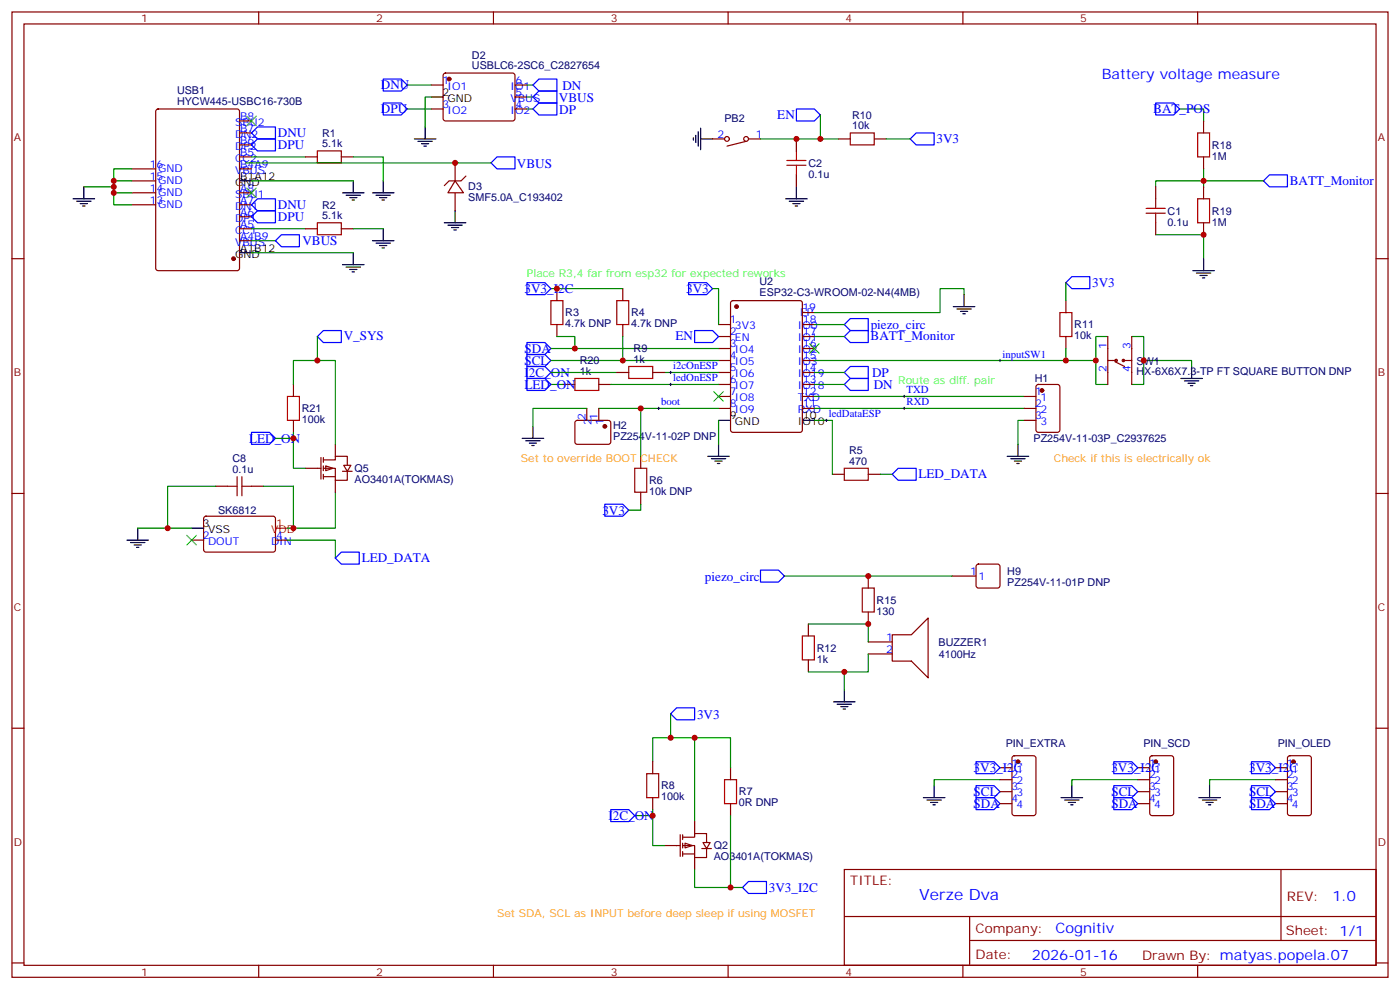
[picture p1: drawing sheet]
<svg xmlns="http://www.w3.org/2000/svg" width="412mm" height="292mm" viewBox="0 0 412 292" stroke-linecap="round" stroke-linejoin="round" font-family="sans-serif">
<g fill="none" stroke="#870000" stroke-width=".35">
<path d="M3.5 3.5h405.4v284.4h-405.4zM7.1 7.1h398.2v277.2h-398.2zM76.2 3.5v3.6M145.3 3.5v3.6M214.5 3.5v3.6M283.6 3.5v3.6M352.8 3.5v3.6M46.1 32.3l.5-.2h23.2l.7 .4 .1 46.5-.5 .7h-23.5l-.7-.4v-46.5zM70.6 39.2h3.5M70.6 35.6h3.5M354.5 35.6v3.6M38.8 56.8h7.1"/>
<path d="M38.8 49.7h7.1M38.8 53.3h7.1M70.6 56.8h3.5M70.6 49.7h3.5M70.6 46.2h3.5M70.6 42.7h3.5M90 46.2h3.5M100.5 46.2h3.6M209.9 40.9h3.5M219.8 41.6l-5.7 1.4M220.5 40.9h3.5M340.4 55v3.6"/>
<path d="M354.5 46.2v3.5M354.5 55v3.6M3.5 76.2h3.6M38.8 60.3h7.1M70.6 70.9h3.5M70.6 67.4h3.5M70.6 63.9h3.5M70.6 60.3h3.5M90 67.4h3.5M100.5 67.4h3.6M340.4 65.6v3.5M354.5 65.6v3.5"/>
<path d="M405.3 76.2h3.6M211.7 95.6h3.5M211.7 99.1h3.5M215.4 88.8l.5-.3h19.8l.6 .5 .1 37.6-.5 .7-20 .1-.7-.5v-37.6zM236.4 92.1h3.5M236.4 95.6h3.5M236.4 99.1h3.5M211.7 102.7h3.5M211.7 106.2h3.5M211.7 109.7h3.5M211.7 113.2h3.5M211.7 116.8h3.5"/>
<path d="M236.4 102.7h3.5M236.4 106.2h3.5M236.4 109.7h3.5M236.4 113.2h3.5M236.4 116.8h3.5M90 137.9h4.5M94.5 134.8v6.3M95.2 135.5h3.6v-1.1h3.5v2.8M95.2 137.9h3.6v3.6h3.5v-2.5M95.2 134.8v1.4M95.2 137.2v1.4M95.2 139.7v1.4"/>
<path d="M96 137.2l2.1 .7-2.1 .7zM98.8 130.9v3.5M211.7 120.3h3.5M236.4 120.3h3.5M3.5 145.3h3.6M56.4 159.1h3.6M60.2 152.3l.5-.3 20 .1 .4 .7v9.4l-.7 .4h-20l-.4-.7v-9.1zM63.5 143.2h3.5M74.1 143.2h3.5M81.1 159.1h3.6M95.2 140.4h3.6M98.8 141.5v3.5"/>
<path d="M405.3 145.3h3.6M3.5 214.5h3.6M405.3 214.5h3.6M294.6 226.1h3.5M294.6 229.7h3.5M294.6 233.2h3.5M294.6 236.7h3.5M298.3 222.8l.5-.2h5.6l.7 .4 .1 16.5-.5 .7h-5.9l-.6-.4-.1-16.5zM335.1 226.1h3.6M335.1 229.7h3.6M335.1 233.2h3.6M335.1 236.7h3.6"/>
<path d="M338.9 222.8l.5-.2h5.6l.7 .4v16.5l-.4 .7h-5.9l-.7-.4v-16.5zM375.7 226.1h3.5M375.7 229.7h3.5M375.7 233.2h3.5M375.7 236.7h3.5M379.5 222.8l.4-.2h5.7l.6 .4 .1 16.5-.5 .7h-5.9l-.6-.4-.1-16.5zM248.7 256.1h156.6v28.2h-156.6zM377.3 256.1v20.9M248.7 270h156.5M285.6 277h119.6M285.6 270v14.1M3.5 283.6h3.6"/>
<path d="M76.2 284.3v3.6M145.3 284.3v3.6M214.5 284.3v3.6M283.6 284.3v3.6M352.8 284.3v3.6M405.3 283.6h3.6"/>
<circle cx="214.1" cy="40.9" r=".71"/>
<circle cx="219.8" cy="40.9" r=".71"/>
</g>
<g fill="#870000" stroke="#870000" stroke-width=".35">
<circle cx="68.8" cy="76.2" r=".53"/>
<circle cx="340.4" cy="224.4" r=".53"/>
<circle cx="381" cy="224.4" r=".53"/>
<circle cx="217" cy="90.3" r=".53"/>
<circle cx="299.9" cy="224.4" r=".53"/>
</g>
<g fill="none" stroke="#000" stroke-width=".35">
<path d="M205 39.9v2.1M205.7 38.8v4.2M206.4 37.7v6.4M21.5 58.6h6.4M22.6 59.3h4.2M23.6 60h2.2M24.7 55v3.6M70.6 53.3h3.5M100.9 56.8h6.3M102 57.5h4.2M103 58.2h2.1M103.7 58.9h.7"/>
<path d="M104.1 53.3v3.5M109.7 56.8h6.4M110.8 57.5h4.2M111.8 58.2h2.1M112.5 58.9h.7M112.9 53.3v3.5M204.3 40.6v.7M206.4 40.9h3.5M24.3 60.7h.7M70.6 74.4h3.5M100.9 78h6.3M102 78.7h4.2"/>
<path d="M103 79.4h2.1M104.1 74.4v3.6M109.7 70.9h6.4M110.8 71.6h4.2M111.8 72.3h2.1M112.5 73h.7M112.9 67.4v3.5M351.4 79.7h6.3M354.5 76.2v3.5M103.7 80.1h.7M352.4 80.4h4.3M353.5 81.1h2.1"/>
<path d="M354.2 81.8h.7M208.5 134.4h6.3M209.5 135.1h4.3M210.6 135.8h2.1M211.3 136.5h.7M211.7 123.8h3.5M211.7 130.9v3.5M236.4 123.8h3.5M37.4 159.1h6.3M38.5 159.8h4.2M40.6 155.6v3.5M56.4 155.6h3.6"/>
<path d="M39.5 160.5h2.1M40.2 161.2h.7M272 234.9h6.3M273 235.7h4.3M274.1 236.4h2.1M274.8 237.1h.7M275.2 231.4v3.5"/>
</g>
<g fill="none" stroke="#008700" stroke-width=".35">
<path d="M347.5 32.1h7v3.5M33.5 55v1.8h5.3M33.5 56.8v3.5h5.3M33.5 53.3h5.3M38.8 49.7h-5.3v5.3h-8.8M72.3 48h72.3M74.1 46.2h15.9M74.1 53.3h30M104.1 46.2h8.8v7.1M354.5 53.3h-14.1v1.7M354.5 49.7v5.3M74.1 67.4h15.9"/>
<path d="M74.1 70.9h7M74.1 74.4h30M104.1 67.4h8.8M340.4 69.1h14.1v7.1M239.9 99.1h8.8M239.9 109.7h8.8M239.9 113.2h8.8M211.7 123.8v7.1M40.6 155.6h15.8M63.5 143.2h-14.1v12.4M77.6 143.2h8.8v12.4M84.7 159.1h14.1v5.3"/>
<path d="M98.8 145v10.6h-14.1"/>
</g>
<path d="M352.8 39.2h3.5v7h-3.5zM93.5 44.4h7v3.6h-7zM340.4 58.6v2.8M352.8 58.6h3.5v7h-3.5zM93.5 65.6h7v3.5h-7zM337.6 62.8h5.7M337.6 61.4h5.7M340.4 62.8v2.8M67 143.2h2.8M69.8 140.4v5.6M71.3 143.2h2.8M71.3 140.4v5.6" fill="none" stroke="#a10000" stroke-width=".35"/>
<g fill="none" stroke="#00f" stroke-width=".35">
<path d="M74.1 39.2l1.7-1.8h5.3v3.5h-5.3zM234.6 32.1h5.3l1.8 1.8-1.8 1.7h-5.3zM340.4 30.3h5.3l1.8 1.8-1.8 1.8h-5.3zM74.1 42.7l1.7-1.8h5.3v3.5h-5.3zM144.6 48l1.8-1.8h5.3v3.5h-5.3zM74.1 60.3l1.7-1.7h5.3v3.5h-5.3zM74.1 63.9l1.7-1.8h5.3v3.5h-5.3zM81.1 70.9l1.8-1.8h5.3v3.6h-5.3zM202.8 83.3h5.3l1.8 1.7-1.8 1.8h-5.3zM248.7 99.1l1.8-1.7h5.3v3.5h-5.3zM248.7 109.7l1.8-1.8h5.3v3.6h-5.3zM248.7 113.2l1.8-1.7h5.3v3.5h-5.3z"/>
<path d="M287.5 234.9h5.3l1.8 1.8-1.8 1.8h-5.3zM287.5 231.4h5.3l1.8 1.8-1.8 1.7h-5.3zM328.1 231.4h5.3l1.7 1.8-1.7 1.7h-5.3zM328.1 234.9h5.3l1.7 1.8-1.7 1.8h-5.3zM368.7 231.4h5.2l1.8 1.8-1.8 1.7h-5.2zM368.7 234.9h5.2l1.8 1.8-1.8 1.8h-5.2z"/>
</g>
<path d="M81.1 155.6h3.6" fill="none" stroke="#f00" stroke-width=".35"/>
<path d="M72.7 34.2l2.8 2.8M75.5 34.2l-2.8 2.8M72.7 55.4l2.8 2.8M75.5 55.4l-2.8 2.8M55 157.7l2.9 2.8M57.9 157.7l-2.9 2.8" fill="none" stroke="#3c3" stroke-width=".35"/>
<path d="M101.2 137.1h2.2l-1.1 1.7z" fill="#fff" stroke="#870000" stroke-width=".35"/>
<g fill="none" stroke="#870000" stroke-width=".35">
<path d="M164 85v3.5M164 95.6v3.5M183.4 85v3.5M183.4 95.6v3.5M86.4 113.2v3.6M165.8 113.2h3.5M176.4 113.2h3.5M86.4 123.8v3.6M100.9 138.8h2.8M169.6 124l.4-.2 9.5 .1 .4 .6v5.9l-.7 .5-9.4-.1-.5-.6v-5.7zM172.9 120.3v3.5M176.4 120.3v3.5"/>
<path d="M188.7 134.4v3.5M245.2 139.7h3.5M255.8 139.7h3.5M188.7 145v3.5M192.3 224.4v3.5M192.3 234.9v3.6M195.8 249.1h4.6M200.4 245.9v6.3M201.1 246.6h3.5v-1.1h3.5v2.9M201.1 249.1h3.5v3.5h3.5v-2.5M201.1 251.5h3.5M201.1 245.9v1.4"/>
<path d="M201.1 248.4v1.4M201.1 250.8v1.4M201.8 248.4l2.1 .7-2.1 .7zM204.6 242v3.5M204.6 252.6v3.5"/>
</g>
<path d="M162.3 88.5h3.5v7.1h-3.5zM181.7 88.5h3.5v7.1h-3.5zM84.7 116.8h3.5v7h-3.5zM169.3 111.5h7.1v3.5h-7.1zM187 137.9h3.5v7.1h-3.5zM248.7 137.9h7.1v3.6h-7.1zM190.5 227.9h3.5v7h-3.5z" fill="none" stroke="#a10000" stroke-width=".35"/>
<g fill="none" stroke="#008700" stroke-width=".35">
<path d="M354.5 53.3h17.7M162.3 85h21.1M164 99.1h5.3v3.6M183.4 99.1v7.1M209.9 85h1.8v10.6M86.4 113.2v-7h12.4v24.7M162.3 106.2h49.4M162.3 102.7h49.4M162.3 113.2h3.5M179.9 113.2h31.8M81.1 129.1h5.3M86.4 127.4v10.5h3.6"/>
<path d="M172.9 120.3h-15.9v5.3M176.4 120.3h35.3M188.7 120.3v14.1M239.9 123.8h5.3v15.9M259.3 139.7h3.5M188.7 148.5v1.8h-3.5M192.3 224.4v-7.1h12.3v24.7M187 240.2h5.3"/>
</g>
<path d="M373.9 51.5h5.3v3.5h-5.3l-1.7-1.7zM155.2 83.3h5.3l1.8 1.7-1.8 1.8h-5.3zM155.2 100.9h5.3l1.8 1.8-1.8 1.7h-5.3zM155.2 104.4h5.3l1.8 1.8-1.8 1.7h-5.3zM155.2 111.5h5.3l1.8 1.7-1.8 1.8h-5.3zM74.1 127.4h5.3l1.7 1.7-1.7 1.8h-5.3zM262.8 139.7l1.8-1.8h5.3v3.6h-5.3zM178.2 148.5h5.2l1.8 1.8-1.8 1.7h-5.2zM98.8 164.4l1.7-1.8h5.3v3.6h-5.3zM179.9 238.5h5.3l1.8 1.7-1.8 1.8h-5.3z" fill="none" stroke="#00f" stroke-width=".35"/>
<circle cx="178.2" cy="125.6" r=".53" fill="#870000" stroke="#870000" stroke-width=".35"/>
<path d="M153.8 129.1h6.4M154.9 129.8h4.2M155.9 130.5h2.1M156.6 131.2h.7M157 125.6v3.5" fill="none" stroke="#000" stroke-width=".35"/>
<path d="M207.1 248.2h2.1l-1.1 1.7z" fill="#fff" stroke="#870000" stroke-width=".35"/>
<g fill="none" stroke="#870000" stroke-width=".35">
<path d="M127 25h3.5M127 32.1h3.5M130.8 21.7l.4-.2 20.1 .1 .4 .6-.1 13-.6 .4h-20l-.5-.7v-12.7zM151.7 25h3.5M151.7 32.1h3.5M151.7 28.6h3.5M134.1 53.3l2.4 3.5h-4.6zM134.1 48v5.3M134.1 56.8v5.3M137.2 51.9l-1.4 1.4h-3.5l-1.4 1.4M234.6 40.9v3.5M234.6 51.5v3.5"/>
<path d="M246.9 40.9h3.6M257.5 40.9h3.6M314 88.5v3.6M314 99.1v3.6M326.3 99.1v14.1M333.4 99.1v14.1M181.7 109.7h3.5M192.3 109.7h3.5M301.6 116.8h3.6M305.4 113.4l.5-.2h5.6l.7 .5v12.9l-.5 .7-5.8 .1-.7-.5v-13zM326.3 106.2h2.5M328.4 106.5l2.9 1.4"/>
<path d="M330.9 106.2h2.5M301.6 120.3h3.6M301.6 123.8h3.6M255.8 169.7v3.5M280.5 169.7h7M287.7 166.4l.5-.2h5.7l.5 .2 .2 .5v5.6l-.3 .5-.4 .2h-5.7l-.5-.2-.2-.5v-5.6zM238.1 183.8v3.5M238.1 194.4v3.5M255.8 189.1h7M255.8 192.6h7M255.8 180.3v3.5M262.8 187h5.7l4.9-5v17.7l-4.9-5h-5.7z"/>
<path d="M215.2 226.1v3.6M215.2 236.7v3.5M206.7 249.9h2.8"/>
<circle cx="328.8" cy="106.2" r=".35"/>
<circle cx="330.9" cy="106.2" r=".35"/>
</g>
<g fill="none" stroke="#00f" stroke-width=".35">
<path d="M112.9 23.3h5.3l1.7 1.7-1.7 1.8h-5.3zM112.9 30.3h5.3l1.7 1.8-1.7 1.8h-5.3zM157 32.1l1.7-1.8h5.3v3.6h-5.3zM157 28.6l1.7-1.8h5.3v3.5h-5.3zM158.7 23.3h5.3v3.5h-5.3l-1.7-1.8zM268.1 40.9l1.8-1.7h5.3v3.5h-5.3zM93.5 99.1l1.7-1.7h5.3v3.5h-5.3zM204.6 97.4h5.3l1.8 1.7-1.8 1.8h-5.3zM248.7 95.6l1.8-1.8h5.3v3.6h-5.3zM314 83.3l1.7-1.8h5.3v3.5h-5.3zM155.2 107.9h5.3l1.8 1.8-1.8 1.8h-5.3zM224 167.9h5.3l1.8 1.8-1.8 1.7h-5.3z"/>
<path d="M197.6 210.3l1.7-1.8h5.3v3.5h-5.3zM287.5 224.4h5.3l1.8 1.7-1.8 1.8h-5.3zM328.1 224.4h5.3l1.7 1.7-1.7 1.8h-5.3zM368.7 224.4h5.2l1.8 1.7-1.8 1.8h-5.2zM220.5 259.6h5.3v3.6h-5.3l-1.8-1.8z"/>
</g>
<g fill="none" stroke="#008700" stroke-width=".35">
<path d="M119.9 25h7.1M119.9 32.1h7.1M127 28.6h-1.8v8.8M155.2 25h1.8M155.2 32.1h1.8M155.2 28.6h1.8M241.7 33.9v7M224 40.9h22.9M261.1 40.9h7M93.5 99.1v7.1M239.9 95.6h8.8M284 86.8v-1.8h-7.1v7.1h-37"/>
<path d="M314 83.3v5.2M326.3 99.1h-3.5v7.1M333.4 99.1h3.5v7.1h14.1v1.7M162.3 109.7h19.4M195.8 109.7h15.9M239.9 116.8h61.7M314 102.7v3.5h-74.1M314 106.2h8.8v7h3.5M336.9 106.2v7h-3.5M239.9 120.3h61.7M301.6 123.8h-1.7v7.1M231.1 169.7h49.4"/>
<path d="M238.1 183.8h17.7v5.3M248.7 197.9v5.3M255.8 192.6v5.3h-17.7M197.6 210.3v7M204.6 217.3h10.6v8.8M192.3 238.5v10.6h3.5M294.6 229.7h-19.4v1.7M335.1 229.7h-19.4v1.7M375.7 229.7h-19.4v1.7M204.6 256.1v5.3h14.1M215.2 240.2v21.2"/>
</g>
<path d="M250.5 39.2h7v3.5h-7zM231.8 48.7h5.6M231.8 47.3h5.6M234.6 44.4v2.9M234.6 48.7v2.8M312.2 92.1h3.5v7h-3.5zM185.2 107.9h7.1v3.6h-7.1zM254 173.2h3.5v7.1h-3.5zM236.4 187.3h3.5v7.1h-3.5zM213.4 229.7h3.6v7h-3.6z" fill="none" stroke="#a10000" stroke-width=".35"/>
<g fill="none" stroke="#000" stroke-width=".35">
<path d="M125.2 37.4v3.5M127 28.6h3.5M122.1 40.9h6.3M123.1 41.6h4.3M124.2 42.3h2.1M124.9 43h.7M231.4 58.6h6.4M232.5 59.3h4.2M233.5 60h2.2M234.6 55v3.6M130.9 65.6h6.3M131.9 66.3h4.3"/>
<path d="M133 67h2.1M133.7 67.7h.7M134.1 62.1v3.5M234.2 60.7h.7M280.8 90.3h6.4M281.9 91h4.2M282.9 91.7h2.1M283.6 92.4h.7M284 86.8v3.5M347.8 111.5h6.4M348.9 112.2h4.2M350 112.9h2.1"/>
<path d="M350.7 113.6h.7M351 107.9v3.6M296.7 134.4h6.3M297.7 135.1h4.3M298.8 135.8h2.1M299.5 136.5h.7M299.9 130.9v3.5M245.5 206.7h6.4M246.6 207.4h4.2M247.6 208.1h2.2M248.4 208.8h.7M248.7 203.2v3.5"/>
<path d="M312.6 234.9h6.3M313.6 235.7h4.3M314.7 236.4h2.1M315.4 237.1h.7M315.7 231.4v3.5M353.1 234.9h6.4M354.2 235.7h4.2M355.2 236.4h2.2M356 237.1h.7M356.3 231.4v3.5"/>
</g>
<path d="M210.3 115.4l2.8 2.8M213.1 115.4l-2.8 2.8M238.5 101.2l2.8 2.9M241.3 101.2l-2.8 2.9" fill="none" stroke="#3c3" stroke-width=".35"/>
<g fill="#870000" stroke="#870000" stroke-width=".35">
<circle cx="306.9" cy="115" r=".53"/>
<circle cx="132.3" cy="23.3" r=".53"/>
</g>
<g fill="none" stroke="#000" stroke-width=".29">
<path d="M194 119.9v.7M197.2 109.7h.7M197.2 113.2h.7M197.6 109.4v.7M197.6 112.9v.7M266 116.8h.7M266.3 116.4v.7M266.3 119.9v.7M294.2 106.2h.7M294.6 105.8v.7M193.7 120.3h.7M243.1 123.8h.7"/>
<path d="M243.4 123.5v.7M266 120.3h.7"/>
</g>
<g fill="#c00">
<circle cx="33.5" cy="53.3" r=".88"/>
<circle cx="33.5" cy="55" r=".88"/>
<circle cx="33.5" cy="56.8" r=".88"/>
<circle cx="49.4" cy="155.6" r=".88"/>
<circle cx="86.4" cy="155.6" r=".88"/>
<circle cx="354.5" cy="53.3" r=".88"/>
<circle cx="86.4" cy="129.1" r=".88"/>
<circle cx="169.3" cy="102.7" r=".88"/>
<circle cx="183.4" cy="106.2" r=".88"/>
<circle cx="164" cy="85" r=".88"/>
<circle cx="188.7" cy="120.3" r=".88"/>
<circle cx="234.6" cy="40.9" r=".88"/>
<circle cx="241.7" cy="40.9" r=".88"/>
<circle cx="192.3" cy="240.2" r=".88"/>
<circle cx="197.6" cy="217.3" r=".88"/>
<circle cx="204.6" cy="217.3" r=".88"/>
<circle cx="215.2" cy="261.4" r=".88"/>
<circle cx="314" cy="106.2" r=".88"/>
<circle cx="255.8" cy="169.7" r=".88"/>
<circle cx="255.8" cy="183.8" r=".88"/>
<circle cx="248.7" cy="197.9" r=".88"/>
<circle cx="93.5" cy="106.2" r=".88"/>
<circle cx="354.5" cy="69.1" r=".88"/>
<circle cx="336.9" cy="106.2" r=".88"/>
<circle cx="322.8" cy="106.2" r=".88"/>
<circle cx="134.1" cy="48" r=".88"/>
</g>
<text font-size="4.6" fill="#00f" x="270.8" y="265.1">Verze Dva</text>
<g font-size="4.2" fill="#00f">
<text x="324.6" y="23.3">Battery voltage measure</text>
<text x="392.5" y="265.4">1.0</text>
<text x="310.9" y="274.9">Cognitiv</text>
<text x="304" y="282.7">2026-01-16</text>
</g>
<g font-size="3.9" fill="#00f">
<text x="112.2" y="26.3">DNU</text>
<text x="164.6" y="30">VBUS</text>
<text x="165.6" y="26.4">DN</text>
<text x="112.2" y="33.3">DPU</text>
<text x="164.7" y="33.5">DP</text>
<text x="229" y="35">EN</text>
<text x="339.7" y="33.4">BAT_POS</text>
<text x="81.8" y="40.3">DNU</text>
<text x="81.8" y="43.8">DPU</text>
<text x="275.9" y="42">3V3</text>
<text x="152.3" y="49.4">VBUS</text>
<text x="379.9" y="54.4">BATT_Monitor</text>
<text x="81.8" y="61.4">DNU</text>
<text x="81.8" y="65">DPU</text>
<text x="89.1" y="72.1">VBUS</text>
<text x="154.5" y="86.3">3V3_I2C</text>
<text x="202.1" y="86.3">3V3</text>
<text x="321.7" y="84.6">3V3</text>
<text x="101.2" y="100.2">V_SYS</text>
<text x="199" y="100.3">EN</text>
<text x="256.4" y="100.3">BATT_Monitor</text>
<text x="256.5" y="96.8">piezo_circ</text>
<text x="154.5" y="103.9">SDA</text>
<text x="154.5" y="107.5">SCL</text>
<text x="154.5" y="110.9">I2C_ON</text>
<text x="256.9" y="111">DP</text>
<text x="154.5" y="114.5">LED_ON</text>
<text x="257.4" y="114.6">DN</text>
<text x="73.4" y="130.4">LED_ON</text>
<text x="270.6" y="140.9">LED_DATA</text>
<text x="177.4" y="151.6">3V3</text>
<text x="106.5" y="165.7">LED_DATA</text>
<text x="207.7" y="171">piezo_circ</text>
<text x="205.3" y="211.7">3V3</text>
<text x="286.8" y="227.4">3V3_I2C</text>
<text x="327.4" y="227.4">3V3_I2C</text>
<text x="367.9" y="227.4">3V3_I2C</text>
<text x="286.8" y="238">SDA</text>
<text x="286.8" y="234.5">SCL</text>
<text x="327.4" y="234.5">SCL</text>
<text x="327.4" y="238">SDA</text>
<text x="367.9" y="234.5">SCL</text>
<text x="367.9" y="238">SDA</text>
<text x="179.2" y="241.5">I2C_ON</text>
<text x="226.5" y="262.7">3V3_I2C</text>
</g>
<g font-size="3.9" fill="#800">
<text x="250.5" y="260.7">TITLE:</text>
<text x="379.1" y="265.4">REV:</text>
<text x="287.4" y="274.9">Company:</text>
<text x="378.7" y="275.5">Sheet: 1/1</text>
<text x="287.4" y="282.6">Date:</text>
<text x="336.4" y="282.7">Drawn By: matyas.popela.07</text>
</g>
<g font-size="3.2" fill="#800">
<text x="41.6" y="6.5">1</text>
<text x="110.8" y="6.5">2</text>
<text x="179.9" y="6.5">3</text>
<text x="249.1" y="6.5">4</text>
<text x="318.2" y="6.5">5</text>
<text x="4.1" y="41.6">A</text>
<text x="405.9" y="41.6">A</text>
<text x="4.1" y="110.8">B</text>
<text x="405.9" y="110.8">B</text>
<text x="4.1" y="179.9">C</text>
<text x="405.9" y="179.9">C</text>
<text x="4.1" y="249.1">D</text>
<text x="405.9" y="249.1">D</text>
<text x="41.6" y="287.3">1</text>
<text x="110.8" y="287.3">2</text>
<text x="179.9" y="287.3">3</text>
<text x="249.1" y="287.3">4</text>
<text x="318.2" y="287.3">5</text>
</g>
<g font-size="3.2" fill="#000080">
<text x="139" y="17.3">D2</text>
<text x="139" y="20.4">USBLC6-2SC6_C2827654</text>
<text x="52.1" y="27.8">USB1</text>
<text x="52.1" y="31">HYCW445-USBC16-730B</text>
<text x="213.4" y="36">PB2</text>
<text x="251" y="35">R10</text>
<text x="94.9" y="40.3">R1</text>
<text x="251" y="38.1">10k</text>
<text x="94.9" y="43.4">5.1k</text>
<text x="357" y="47">1M</text>
<text x="357" y="43.9">R18</text>
<text x="238.1" y="52.3">0.1u</text>
<text x="238.1" y="49.2">C2</text>
<text x="137.9" y="59.3">SMF5.0A_C193402</text>
<text x="137.9" y="56.1">D3</text>
<text x="94.9" y="64.6">5.1k</text>
<text x="94.9" y="61.4">R2</text>
<text x="344" y="63.3">C1</text>
<text x="357" y="63.3">R19</text>
<text x="344" y="66.4">0.1u</text>
<text x="357" y="66.4">1M</text>
<text x="223.7" y="87.3">ESP32-C3-WROOM-02-N4(4MB)</text>
<text x="223.7" y="84">U2</text>
<text x="166.5" y="93.2">R3</text>
<text x="185.9" y="93.2">R4</text>
<text x="166.5" y="96.4">4.7k DNP</text>
<text x="185.9" y="96.4">4.7k DNP</text>
<text x="316.4" y="99.9">10k</text>
<text x="316.4" y="96.7">R11</text>
<text x="170.8" y="107.2">R20</text>
<text x="186.6" y="106.9">1k</text>
<text x="186.6" y="103.7">R9</text>
<text x="334.8" y="107.4">SW1</text>
<text x="170.8" y="110.4">1k</text>
<text x="304.8" y="112.6">H1</text>
<text x="334.8" y="110.5">HX-6X6X7.3-TP FT SQUARE BUTTON DNP</text>
<text x="88.9" y="124.6">100k</text>
<text x="88.9" y="121.4">R21</text>
<text x="180.6" y="129.6">PZ254V-11-02P DNP</text>
<text x="180.6" y="126.4">H2</text>
<text x="304.5" y="130.3">PZ254V-11-03P_C2937625</text>
<text x="68.4" y="136.1">C8</text>
<text x="250.1" y="136.9">470</text>
<text x="250.1" y="133.7">R5</text>
<text x="68.4" y="139.3">0.1u</text>
<text x="104.4" y="142.2">AO3401A(TOKMAS)</text>
<text x="104.4" y="139">Q5</text>
<text x="191.2" y="142.6">R6</text>
<text x="191.2" y="145.8">10k DNP</text>
<text x="64.2" y="151.4">SK6812</text>
<text x="296.7" y="172.7">PZ254V-11-01P DNP</text>
<text x="296.7" y="169.5">H9</text>
<text x="258.2" y="177.8">R15</text>
<text x="258.2" y="181">130</text>
<text x="240.6" y="192">R12</text>
<text x="276.5" y="190.2">BUZZER1</text>
<text x="240.6" y="195.2">1k</text>
<text x="276.6" y="193.7">4100Hz</text>
<text x="296.3" y="220.1">PIN_EXTRA</text>
<text x="336.8" y="220.1">PIN_SCD</text>
<text x="376.4" y="220.1">PIN_OLED</text>
<text x="194.7" y="232.5">R8</text>
<text x="194.7" y="235.7">100k</text>
<text x="217.7" y="237.5">0R DNP</text>
<text x="217.7" y="234.3">R7</text>
<text x="210.3" y="250.2">Q2</text>
<text x="210.3" y="253.4">AO3401A(TOKMAS)</text>
</g>
<g font-size="3.2" fill="#00f">
<text x="130.4" y="24.7">1</text>
<text x="131.8" y="26.5">IO1</text>
<text x="150.4" y="30">VBUS</text>
<text x="150.4" y="26.5">IO1</text>
<text x="151.9" y="28.2">5</text>
<text x="151.9" y="24.7">6</text>
<text x="70.7" y="35.3">B8</text>
<text x="130.4" y="31.8">3</text>
<text x="131.8" y="33.5">IO2</text>
<text x="150.4" y="33.5">IO2</text>
<text x="151.9" y="31.8">4</text>
<text x="69.3" y="40.6">DN2</text>
<text x="69.3" y="37">SBU2</text>
<text x="70.7" y="38.8">B7</text>
<text x="211.3" y="40.6">2</text>
<text x="222.6" y="40.6">1</text>
<text x="69.3" y="47.6">CC2</text>
<text x="69.3" y="44.1">DP2</text>
<text x="70.7" y="45.9">B5</text>
<text x="70.7" y="42.3">B6</text>
<text x="44.1" y="52.9">15</text>
<text x="44.1" y="49.4">16</text>
<text x="46.6" y="50.8">GND</text>
<text x="69.3" y="51.2">VBUS</text>
<text x="70.7" y="49.4">B4A9</text>
<text x="44.1" y="60">13</text>
<text x="44.1" y="56.4">14</text>
<text x="46.6" y="57.9">GND</text>
<text x="46.6" y="54.3">GND</text>
<text x="69.3" y="58.2">SBU1</text>
<text x="70.7" y="60">A7</text>
<text x="70.7" y="56.4">A8</text>
<text x="46.6" y="61.4">GND</text>
<text x="69.3" y="65.3">DP1</text>
<text x="69.3" y="61.7">DN1</text>
<text x="70.7" y="63.5">A6</text>
<text x="69.3" y="68.8">CC1</text>
<text x="70.7" y="70.6">A4B9</text>
<text x="70.7" y="67">A5</text>
<text x="69.3" y="72.3">VBUS</text>
<text x="215" y="95.2">1</text>
<text x="235.7" y="93.1">EP</text>
<text x="236.4" y="91.7">19</text>
<text x="236.5" y="95.2">18</text>
<text x="215" y="98.8">2</text>
<text x="216.5" y="100.5">EN</text>
<text x="216.5" y="97">3V3</text>
<text x="235.1" y="97">IO0</text>
<text x="235.1" y="100.5">IO1</text>
<text x="236.5" y="98.8">17</text>
<text x="215" y="105.8">4</text>
<text x="215" y="102.3">3</text>
<text x="216.5" y="107.6">IO5</text>
<text x="216.5" y="104.1">IO4</text>
<text x="235.1" y="104.1">IO2</text>
<text x="235.1" y="107.6">IO3</text>
<text x="236.5" y="102.3">16</text>
<text x="236.5" y="105.8">15</text>
<text x="295.3" y="105.3">inputSW1</text>
<text x="326" y="102.7" transform="rotate(-90 326 102.7)">1</text>
<text x="333" y="102.7" transform="rotate(-90 333 102.7)">3</text>
<text x="198.3" y="108.8">i2cOnESP</text>
<text x="198.3" y="112.4">ledOnESP</text>
<text x="215" y="112.9">6</text>
<text x="215" y="109.4">5</text>
<text x="216.5" y="111.1">IO6</text>
<text x="235.1" y="111.1">IO19</text>
<text x="236.5" y="109.4">14</text>
<text x="236.5" y="112.9">13</text>
<text x="326" y="109.7" transform="rotate(-90 326 109.7)">2</text>
<text x="333" y="109.7" transform="rotate(-90 333 109.7)">4</text>
<text x="194.7" y="119.4">boot</text>
<text x="215" y="119.9">8</text>
<text x="215" y="116.4">7</text>
<text x="216.5" y="118.2">IO8</text>
<text x="216.5" y="114.7">IO7</text>
<text x="235.1" y="114.7">IO18</text>
<text x="235.1" y="118.2">TXD</text>
<text x="236.5" y="116.4">12</text>
<text x="236.5" y="119.9">11</text>
<text x="267.1" y="119.4">RXD</text>
<text x="267.1" y="115.9">TXD</text>
<text x="305" y="116.4">1</text>
<text x="305" y="119.9">2</text>
<text x="306.5" y="118.2">1</text>
<text x="172.5" y="123.6" transform="rotate(-90 172.5 123.6)">2</text>
<text x="174.3" y="125.1" transform="rotate(-90 174.3 125.1)">2</text>
<text x="176" y="123.6" transform="rotate(-90 176 123.6)">1</text>
<text x="177.8" y="125.1" transform="rotate(-90 177.8 125.1)">1</text>
<text x="216.5" y="121.7">IO9</text>
<text x="235.1" y="121.7">RXD</text>
<text x="244.1" y="122.9">ledDataESP</text>
<text x="305" y="123.5">3</text>
<text x="306.5" y="121.7">2</text>
<text x="306.5" y="125.2">3</text>
<text x="59.8" y="158.7">2</text>
<text x="61.3" y="160.5">DOUT</text>
<text x="79.8" y="160.5">DIN</text>
<text x="81.3" y="158.7">4</text>
<text x="285.8" y="169.3">1</text>
<text x="288.2" y="170.7">1</text>
<text x="261.1" y="188.7">1</text>
<text x="261.1" y="192.3">2</text>
<text x="297.9" y="225.8">1</text>
<text x="299.4" y="227.5">1</text>
<text x="338.5" y="225.8">1</text>
<text x="340" y="227.5">1</text>
<text x="379.1" y="225.8">1</text>
<text x="380.5" y="227.5">1</text>
<text x="297.9" y="229.3">2</text>
<text x="297.9" y="232.8">3</text>
<text x="299.4" y="231.1">2</text>
<text x="338.5" y="229.3">2</text>
<text x="338.5" y="232.8">3</text>
<text x="340" y="231.1">2</text>
<text x="379.1" y="229.3">2</text>
<text x="379.1" y="232.8">3</text>
<text x="380.5" y="231.1">2</text>
<text x="297.9" y="236.4">4</text>
<text x="299.4" y="234.6">3</text>
<text x="299.4" y="238.1">4</text>
<text x="338.5" y="236.4">4</text>
<text x="340" y="234.6">3</text>
<text x="340" y="238.1">4</text>
<text x="379.1" y="236.4">4</text>
<text x="380.5" y="234.6">3</text>
<text x="380.5" y="238.1">4</text>
</g>
<g font-size="3.2">
<text x="130.4" y="28.2">2</text>
<text x="131.8" y="30">GND</text>
<text x="70.7" y="52.9">B1A12</text>
<text x="69.3" y="54.7">GND</text>
<text x="69.3" y="75.8">GND</text>
<text x="70.7" y="74.1">A1B12</text>
<text x="215" y="123.5">9</text>
<text x="216.5" y="125.2">GND</text>
<text x="235.1" y="125.2">IO10</text>
<text x="236.5" y="123.5">10</text>
<text x="59.8" y="155.2">3</text>
<text x="61.3" y="157">VSS</text>
</g>
<g font-size="3.2" fill="#3f3">
<text x="155.2" y="81.5">Place R3,4 far from esp32 for expected reworks</text>
<text x="264.6" y="113.2">Route as diff. pair</text>
</g>
<g font-size="3.2" fill="#f90">
<text x="153.5" y="136.2">Set to override BOOT CHECK</text>
<text x="310.4" y="136.2">Check if this is electrically ok</text>
<text x="146.4" y="270.2">Set SDA, SCL as INPUT before deep sleep if using MOSFET</text>
</g>
<g font-size="3.2" fill="#f00">
<text x="81.3" y="155.2">1</text>
<text x="79.8" y="157">VDD</text>
</g>
</svg>
